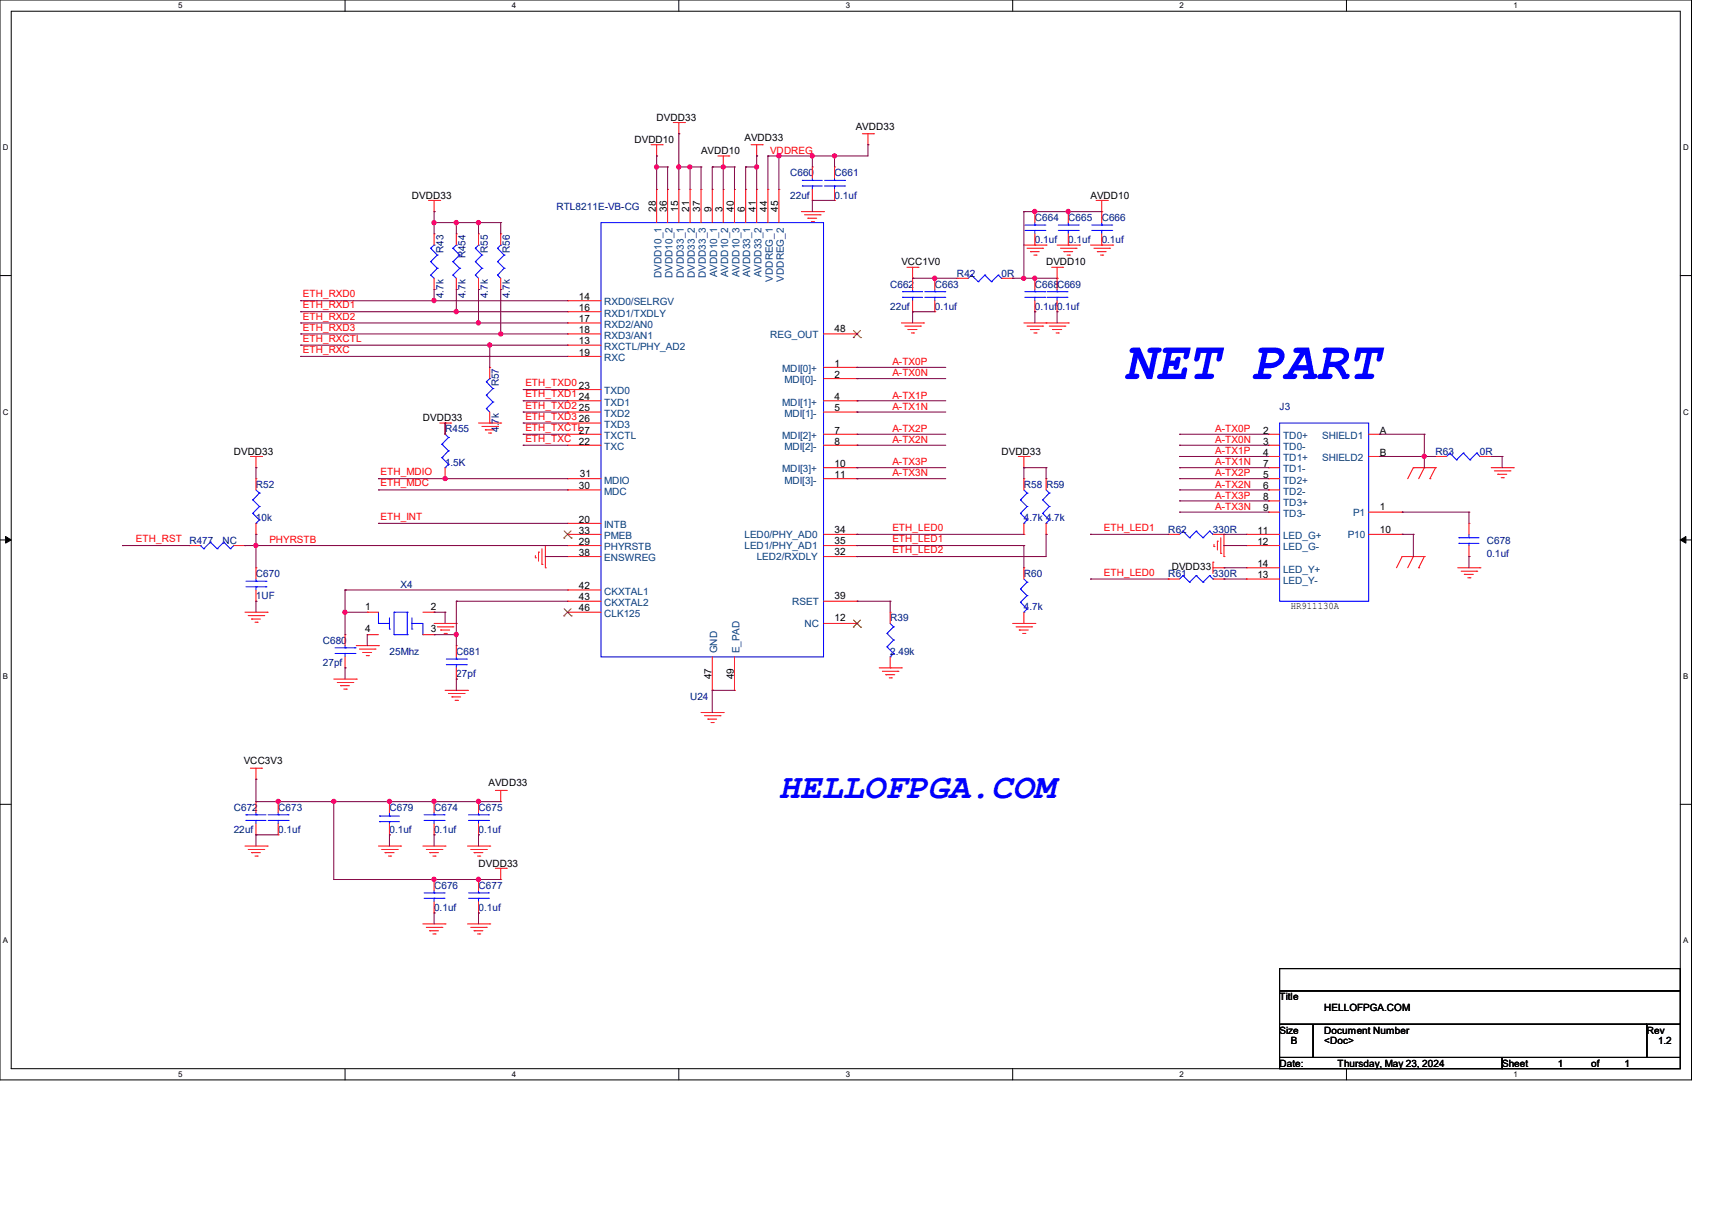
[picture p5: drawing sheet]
<svg xmlns="http://www.w3.org/2000/svg" width="297mm" height="210mm" viewBox="0 0 297 210" stroke-linecap="round" stroke-linejoin="round" font-family="sans-serif">
<path d="M0 0h293.5v187.3h-293.5zM1.9 1.9h289.6v183.4h-289.6z" fill="none" stroke="#000" stroke-width=".17"/>
<g fill="#fff">
<path d="M30.9 .2h.8v1.5h-.8z"/>
<path d="M30.9 185.5h.8v1.6h-.8z"/>
</g>
<path d="M59.9 0v1.9M59.9 185.3v2" fill="none" stroke="#000" stroke-width=".17"/>
<g fill="#fff">
<path d="M88.8 .2h.8v1.5h-.8z"/>
<path d="M88.8 185.5h.8v1.6h-.8z"/>
</g>
<path d="M117.8 0v1.9M117.8 185.3v2" fill="none" stroke="#000" stroke-width=".17"/>
<g fill="#fff">
<path d="M146.7 .2h.8v1.5h-.8z"/>
<path d="M146.7 185.5h.8v1.6h-.8z"/>
</g>
<path d="M175.7 0v1.9M175.7 185.3v2" fill="none" stroke="#000" stroke-width=".17"/>
<g fill="#fff">
<path d="M204.6 .2h.8v1.5h-.8z"/>
<path d="M204.6 185.5h.8v1.6h-.8z"/>
</g>
<path d="M233.6 0v1.9M233.6 185.3v2" fill="none" stroke="#000" stroke-width=".17"/>
<g fill="#fff">
<path d="M262.6 .2h.7v1.5h-.7z"/>
<path d="M262.6 185.5h.7v1.6h-.7z"/>
<path d="M.5 24.8h1v1.6h-1z"/>
<path d="M292 24.8h1v1.6h-1z"/>
<path d="M.5 70.7h1v1.5h-1z"/>
<path d="M292 70.7h1v1.5h-1z"/>
</g>
<path d="M0 47.8h1.9M291.5 47.8h2" fill="none" stroke="#000" stroke-width=".17"/>
<g fill="#fff">
<path d="M.5 116.5h.9v1.6h-.9z"/>
<path d="M292 116.5h.9v1.6h-.9z"/>
</g>
<path d="M0 93.6h1.9M291.5 93.6h2" fill="none" stroke="#000" stroke-width=".17"/>
<path d="M1 93l.9 .6-.9 .6zM291.5 93.6l1-.6v1.2z" fill="#000" stroke="#000" stroke-width=".17"/>
<g fill="#fff">
<path d="M.5 162.4h.9v1.5h-.9z"/>
<path d="M292 162.4h.9v1.5h-.9z"/>
</g>
<path d="M0 139.5h1.9M291.5 139.5h2M222 168h69.5v3.8h-69.5zM222 171.8h69.5v5.8h-69.5zM222 177.6h5.8v5.8h-5.8zM227.8 177.6h57.9v5.8h-57.9zM285.7 177.6h5.8v5.8h-5.8zM222 183.4h38.6v1.9h-38.6zM260.6 183.4h30.9v1.9h-30.9z" fill="none" stroke="#000" stroke-width=".17"/>
<g fill="none" stroke="#f00" stroke-width=".17">
<path d="M74.3 34.8h2M75.3 36.7h.1M75.3 34.8v1.9M76.3 34.8h.1M112.9 25.1h2M113.9 27.1h.1M113.9 32.9h.1M113.9 25.1v2M113.9 32.9v5.7M114.9 25.1h.1M115.8 32.9h.1M115.8 32.9v5.7"/>
<path d="M116.8 21.3h1.9M117.8 23.2h.1M117.8 32.9h.1M117.8 21.3v1.9M117.8 32.9v5.7M118.7 21.3h.1M119.7 32.9h.1M119.7 32.9v5.7M121.6 32.9h.1M121.6 32.9v5.7M123.6 32.9h.1M123.6 32.9v5.7"/>
<path d="M124.5 27.1h1.9M125.5 29h.1M125.5 32.9h.1M125.5 27.1v1.9M125.5 32.9v5.7M126.4 27.1h.1M127.4 32.9h.1M127.4 32.9v5.7M129.4 32.9h.1M129.4 32.9v5.7M130.3 25.1h1.9M131.3 27.1h.1"/>
<path d="M131.3 32.9h.1M131.3 25.1v2M131.3 32.9v5.7M132.2 25.1h.1M133.2 32.9h.1M133.2 32.9v5.7M135.1 32.9h.1M135.1 32.9v5.7M139 36.7h3.9M139.6 37.3h2.7M140.2 37.8h.1M140.2 37.8h1.5"/>
<path d="M140.8 38.4h.3M140.9 29h.1M140.9 34.8h.1M140.9 29v1.9M140.9 32.9v1.9M141.1 38.4h.1M142.3 37.3h.1M142.9 36.7h.1M144.8 29h.1M144.8 34.8h.1M144.8 29v1.9M144.8 32.9v1.9"/>
<path d="M149.6 23.2h2M150.6 25.1h.1M150.6 23.2v1.9M151.6 23.2h.1M179.5 36.7h.1M179.5 36.7v1.9M185.3 36.7h.1M185.3 36.7v1.9M190.2 34.8h1.9M191.1 36.7h.1M191.1 34.8v3.8M192.1 34.8h.1"/>
<path d="M75.3 50.2h.1M75.3 40.6h.1M75.3 40.6v1.9M75.3 48.3v1.9M79.2 50.2h.1M79.2 40.6h.1M79.2 40.6v1.9M79.2 48.3v1.9M83 50.2h.1M83 40.6h.1M83 40.6v1.9M83 48.3v1.9"/>
<path d="M86.9 50.2h.1M86.9 40.6h.1M86.9 40.6v1.9M86.9 48.3v1.9M98.5 52.2h.1M98.5 54.1h.1M98.5 56h.1M98.5 57.9h.1M98.5 59.9h.1M98.5 56h5.8M98.5 52.2h5.8M98.5 54.1h5.8"/>
<path d="M98.5 57.9h5.8M98.5 59.9h5.8M142.9 57.9h5.8M148.7 57.9h.1M156.4 56h3.8M157 56.6h2.7M157.4 46.4h1.9M157.5 57.1h.1M157.5 57.1h1.6M158.1 57.7h.4M158.3 48.3h.1M158.3 54.1h.1"/>
<path d="M158.3 46.4v3.8M158.3 52.2v1.9M158.5 57.7h.1M159.3 46.4h.1M159.7 56.6h.1M160.2 56h.1M162.2 48.3h.1M162.2 54.1h.1M162.2 48.3v1.9M162.2 52.2v1.9M166 48.3h.1M166 48.3h2"/>
<path d="M173.7 48.3h2M175.7 48.3h.1M177.6 42.5h3.9M177.6 56h7.7M178.2 43.1h2.7M178.2 56.6h2.7M178.8 43.6h.1M178.8 57.1h.1M178.8 43.6h1.5M178.8 57.1h1.5M179.4 44.2h.3M179.4 57.7h.3"/>
<path d="M179.5 42.5h.1M179.5 48.3h.1M179.5 54.1h.1M179.5 40.6v1.9M179.5 48.3v1.9M179.5 52.2v1.9M179.7 44.2h.1M179.7 57.7h.1M180.9 43.1h.1M180.9 56.6h.1M181.5 42.5h.1M181.5 56h.1"/>
<path d="M182 56.6h2.7M182.5 46.4h1.9M182.6 57.1h.1M182.6 57.1h1.6M183.2 57.7h.4M183.4 48.3h.1M183.4 54.1h.1M183.4 42.5h3.9M183.4 46.4v3.8M183.4 52.2v1.9M183.6 57.7h.1M184 43.1h2.7"/>
<path d="M184.4 46.4h.1M184.6 43.6h.1M184.6 43.6h1.5M184.7 56.6h.1M185.1 44.2h.4M185.3 56h.1M185.3 42.5h.1M185.3 40.6v1.9M185.5 44.2h.1M186.7 43.1h.1M187.3 42.5h.1M189.2 42.5h3.8"/>
<path d="M189.8 43.1h2.7M190.4 43.6h.1M190.4 43.6h1.5M190.9 44.2h.4M191.1 42.5h.1M191.1 40.6v1.9M191.3 44.2h.1M192.5 43.1h.1M193 42.5h.1M43.4 79.2h2M44.4 79.2v1.9M45.4 79.2h.1"/>
<path d="M76.3 73.4h1.9M77.2 75.3h.1M77.2 73.4h.1M77.2 73.4v1.9M78.2 73.4h.1M83 73.4h3.9M83.6 74h2.7M84.2 74.5h.1M84.2 74.5h1.5M84.8 75.1h.3M85 73.4h.1M85 63.7h.1"/>
<path d="M85 63.7v2M85 71.5v1.9M85.1 75.1h.1M86.3 74h.1M86.9 73.4h.1M98.5 61.8h.1M98.5 67.6h.1M98.5 69.5h.1M98.5 71.5h.1M98.5 73.4h.1M98.5 75.3h.1M98.5 77.2h.1"/>
<path d="M98.5 73.4h5.8M98.5 61.8h5.8M98.5 67.6h5.8M98.5 69.5h5.8M98.5 71.5h5.8M98.5 75.3h5.8M98.5 77.2h5.8M142.9 69.5h5.8M142.9 71.5h5.8M142.9 75.3h5.8M142.9 77.2h5.8M142.9 63.7h5.8"/>
<path d="M142.9 65.7h5.8M148.7 63.7h.1M148.7 65.7h.1M148.7 69.5h.1M148.7 71.5h.1M148.7 75.3h.1M148.7 77.2h.1M176.7 79.2h1.9M177.6 79.2v1.9M178.6 79.2h.1M220.1 75.3h.1M220.1 77.2h.1"/>
<path d="M220.1 79.2h.1M220.1 79.2h1.9M220.1 75.3h1.9M220.1 77.2h1.9M237.4 79.2h2M237.4 75.3h2M239.4 75.3h.1M239.4 79.2h.1M249 79.2h.1M249 79.2h2M256.8 79.2h1.9M258.7 79.2h.1"/>
<path d="M32.9 94.6h.1M32.9 94.6h1.9M40.6 94.6h1.9M42.5 94.6h.1M44.4 81.1h.1M44.4 98.5h.1M44.4 83h.1M44.4 92.7h.1M44.4 83v2M44.4 90.8v1.9M44.4 98.5v1.9M77.2 83h.1"/>
<path d="M77.2 81.1v1.9M92.9 96.7h.1M92.9 96.4v.3M93.4 95.8h.1M93.4 95.8v1.5M94 97.9h.1M94 95.2v2.7M94.6 98.5h.1M94.6 94.6v3.9M98.5 83h.1M98.5 85h.1M98.5 90.8h.1"/>
<path d="M98.5 92.7h.1M98.5 94.6h.1M98.5 96.5h.1M98.5 96.5h5.8M98.5 83h5.8M98.5 85h5.8M98.5 90.8h5.8M98.5 92.7h5.8M98.5 94.6h5.8M142.9 81.1h5.8M142.9 96.5h5.8M142.9 83h5.8"/>
<path d="M142.9 92.7h5.8M142.9 94.6h5.8M148.7 81.1h.1M148.7 83h.1M148.7 92.7h.1M148.7 94.6h.1M148.7 96.5h.1M177.6 81.1h.1M177.6 83h.1M177.6 92.7h.1M177.6 98.5h.1M177.6 83v2"/>
<path d="M177.6 90.8v1.9M177.6 98.5v1.9M181.5 83h.1M181.5 92.7h.1M181.5 83v2M181.5 90.8v1.9M202.7 92.7h.1M202.7 92.7h1.9M210.4 97.5h.1M210.4 98.5h1.9M210.4 97.5v1.9M210.4 92.7h1.9"/>
<path d="M210.6 94.8h.1M210.6 94.4v.4M211.2 93.9h.1M211.2 93.9v1.5M211.8 96h.1M211.8 93.3v2.7M212.3 96.5h.1M212.3 98.5h.1M212.3 92.7h.1M212.3 92.7v3.8M216.2 92.7h.1M216.2 94.6h.1"/>
<path d="M216.2 98.5h.1M216.2 98.5h5.8M216.2 92.7h5.8M216.2 94.6h5.8M220.1 85h.1M220.1 86.9h.1M220.1 88.8h.1M220.1 81.1h.1M220.1 83h.1M220.1 81.1h1.9M220.1 83h1.9M220.1 85h1.9"/>
<path d="M220.1 86.9h1.9M220.1 88.8h1.9M237.4 92.7h5.8M237.4 88.8h5.8M243.2 96.5h.1M243.2 88.8h.1M243.2 92.7h.1M243.2 96.5l-.9 2M243.2 96.5h3.9M245.2 81.1h.1M245.2 96.5h.1M245.2 81.1l-1 1.9"/>
<path d="M245.2 81.1h3.8M245.2 96.5l-1 2M246.1 98.5h.1M247.1 81.1h.1M247.1 96.5h.1M247.1 81.1l-1 1.9M247.1 96.5l-1 2M248.1 83h.1M249 81.1h.1M249 81.1l-.9 1.9M252.9 98.5h3.9M253.5 99.1h2.7"/>
<path d="M254 99.6h.1M254 99.6h1.6M254.8 96.5h.1M254.8 90.8h.1M254.8 90.8v1.9M254.8 94.6v1.9M256.2 99.1h.1M256.8 98.5h.1M258.7 81.1h3.9M259.2 81.7h2.8M259.8 82.3h.1M259.8 82.3h1.6"/>
<path d="M260.4 82.8h.4M260.8 82.8h.1M262 81.7h.1M262.6 81.1h.1M42.5 106.2h3.9M43.1 106.8h2.7M43.6 107.4h.1M43.6 107.4h1.6M44.2 107.9h.4M44.4 104.3h.1M44.4 102.3v2M44.6 107.9h.1"/>
<path d="M45.8 106.8h.1M46.4 106.2h.1M57.9 117.8h3.9M58.5 118.4h2.7M59.1 118.9h.1M59.1 118.9h1.5M59.6 119.5h.5M59.9 110.1h.1M59.9 115.8h.1M59.9 110.1v1.9M59.9 113.9v1.9M60.1 119.5h.1"/>
<path d="M61.2 118.4h.1M61.8 117.8h.1M61.8 112h3.9M62.4 112.6h2.7M62.9 113.2h.1M62.9 113.2h1.6M63.5 113.7h.4M63.7 106.2h.1M63.7 110.1h.1M63.7 106.2h2M63.7 110.1h2M63.9 113.7h.1"/>
<path d="M65.1 112.6h.1M65.7 112h.1M73.4 106.2h1.9M73.4 110.1h1.9M75.3 106.2h.1M75.3 110.1h.1M75.3 108.1h3.9M75.9 108.7h2.7M76.5 109.3h.1M76.5 109.3h1.5M77 109.9h.4M77.2 119.7h3.9"/>
<path d="M77.4 109.9h.1M78.6 108.7h.1M79.2 108.1h.1M79.2 112h.1M79.2 117.8h.1M79.2 112v1.9M79.2 115.8v2M81.1 119.7h.1M98.5 102.3h.1M98.5 104.3h.1M98.5 106.2h.1M98.5 106.2h5.8"/>
<path d="M98.5 102.3h5.8M98.5 104.3h5.8M123.6 119.7h.1M123.6 113.9v5.8M127.4 119.7h.1M127.4 113.9v5.8M142.9 108.1h5.8M142.9 104.3h5.8M148.7 104.3h.1M148.7 108.1h.1M152.5 115.8h3.9M153.1 116.4h2.7"/>
<path d="M153.7 117h.1M153.7 117h1.5M154.3 117.6h.3M154.4 106.2h.1M154.4 115.8h.1M154.4 106.2v1.9M154.4 113.9v1.9M154.6 117.6h.1M155.8 116.4h.1M156.4 115.8h.1M175.7 108.1h3.8M176.3 108.7h2.7"/>
<path d="M176.8 109.3h.1M176.8 109.3h1.6M177.4 109.9h.4M177.6 108.1h.1M177.6 106.2v1.9M177.8 109.9h.1M179 108.7h.1M179.5 108.1h.1M202.7 100.4h.1M202.7 100.4h1.9M210.4 100.4h1.9M212.3 100.4h.1"/>
<path d="M216.2 100.4h.1M216.2 100.4h5.8M254.6 100.2h.4M255 100.2h.1M43.4 133.2h2M44.4 135.1h.1M44.4 139h.1M44.4 133.2v1.9M44.4 139v1.9M45.4 133.2h.1M48.3 139h.1M48.3 139v1.9"/>
<path d="M67.6 139h.1M67.6 139v1.9M75.3 139h.1M75.3 139v1.9M77.8 120.3h2.7M78.4 120.9h.1M78.4 120.9h1.5M79 121.5h.4M79.4 121.5h.1M80.5 120.3h.1M83 139h.1M83 139v1.9"/>
<path d="M85.9 137.1h1.9M86.9 139h.1M86.9 137.1v1.9M87.8 137.1h.1M121.6 123.6h3.9M122.2 124.1h2.7M122.8 124.7h.1M122.8 124.7h1.5M123.4 125.3h.3M123.7 125.3h.1M124.9 124.1h.1M125.5 123.6h.1"/>
<path d="M42.5 146.7h3.9M43.1 147.3h2.7M43.6 147.9h.1M43.6 147.9h1.6M44.2 148.5h.4M44.4 144.8h.1M44.4 142.9v1.9M44.6 148.5h.1M45.8 147.3h.1M46.4 146.7h.1M48.3 144.8h.1M48.3 142.9v1.9"/>
<path d="M65.7 146.7h3.8M66.2 147.3h2.7M66.8 147.9h.1M66.8 147.9h1.6M67.4 148.5h.4M67.6 144.8h.1M67.6 142.9v1.9M67.8 148.5h.1M68.9 147.3h.1M69.5 146.7h.1M73.4 146.7h3.8M74 147.3h2.7"/>
<path d="M74.5 147.9h.1M74.5 147.9h1.6M75.1 148.5h.4M75.3 152.5h.1M75.3 158.3h.1M75.3 144.8h.1M75.3 142.9v1.9M75.3 152.5v1.9M75.3 156.4v1.9M75.5 148.5h.1M76.7 147.3h.1M77.2 146.7h.1"/>
<path d="M81.1 146.7h3.9M81.7 147.3h2.7M82.3 147.9h.1M82.3 147.9h1.5M82.8 148.5h.4M83 152.5h.1M83 158.3h.1M83 144.8h.1M83 142.9v1.9M83 152.5v1.9M83 156.4v1.9M83.2 148.5h.1"/>
<path d="M84.4 147.3h.1M85 146.7h.1M85.9 150.6h1.9M86.9 152.5h.1M86.9 150.6v1.9M87.8 150.6h.1M73.4 160.2h3.8M74 160.8h2.7M74.5 161.4h.1M74.5 161.4h1.6M75.1 162h.4M75.5 162h.1"/>
<path d="M76.7 160.8h.1M77.2 160.2h.1M81.1 160.2h3.9M81.7 160.8h2.7M82.3 161.4h.1M82.3 161.4h1.5M82.8 162h.4M83.2 162h.1M84.4 160.8h.1M85 160.2h.1"/>
</g>
<g fill="none" stroke="#00f" stroke-width=".17">
<path d="M104.3 38.6h38.6v75.3h-38.6zM139.2 32.3h.1M139.2 31.3h.1M139.2 32.3h3.5M139.2 31.3h3.5M140.9 31.3h.1M140.9 32.3h.1M140.9 30.9v.4M140.9 32.3v.6M143 32.3h3.5M143 31.3h3.5M144.8 31.3h.1"/>
<path d="M144.8 32.3h.1M144.8 30.9v.4M144.8 32.3v.6M146.5 32.3h.1M146.5 31.3h.1M177.8 40h3.5M177.8 39h3.5M179.5 39h.1M179.5 40h.1M179.5 38.6v.4M179.5 40v.6M181.3 40h.1"/>
<path d="M181.3 39h.1M183.6 40h3.5M183.6 39h3.5M185.3 39h.1M185.3 40h.1M185.3 38.6v.4M185.3 40v.6M187.1 40h.1M187.1 39h.1M189.4 40h3.5M189.4 39h3.5M191.1 39h.1"/>
<path d="M191.1 40h.1M191.1 38.6v.4M191.1 40v.6M192.9 40h.1M192.9 39h.1M74.7 47.7h.1M74.7 45.4h.1M74.7 43.1h.1M74.7 47.7l.6 .6M74.7 45.4l1.2 1.1M74.7 43.1l1.2 1.1M75.3 42.5h.1"/>
<path d="M75.3 42.5l-.6 .6M75.9 46.5h.1M75.9 44.2h.1M75.9 46.5l-1.2 1.2M75.9 44.2l-1.2 1.2M78.6 47.7h.1M78.6 45.4h.1M78.6 43.1h.1M78.6 47.7l.6 .6M78.6 45.4l1.2 1.1M78.6 43.1l1.2 1.1M79.2 42.5h.1"/>
<path d="M79.2 42.5l-.6 .6M79.8 46.5h.1M79.8 44.2h.1M79.8 46.5l-1.2 1.2M79.8 44.2l-1.2 1.2M82.5 47.7h.1M82.5 45.4h.1M82.5 43.1h.1M82.5 47.7l.5 .6M82.5 45.4l1.1 1.1M82.5 43.1l1.1 1.1M83 42.5h.1"/>
<path d="M83 42.5l-.5 .6M83.6 46.5h.1M83.6 44.2h.1M83.6 46.5l-1.1 1.2M83.6 44.2l-1.1 1.2M86.3 47.7h.1M86.3 45.4h.1M86.3 43.1h.1M86.3 47.7l.6 .6M86.3 45.4l1.2 1.1M86.3 43.1l1.2 1.1M86.9 42.5h.1"/>
<path d="M86.9 42.5l-.6 .6M87.5 46.5h.1M87.5 44.2h.1M87.5 46.5l-1.2 1.2M87.5 44.2l-1.2 1.2M156.6 51.6h.1M156.6 50.6h.1M156.6 51.6h3.5M156.6 50.6h3.5M158.3 50.6h.1M158.3 51.6h.1M158.3 50.2v.4"/>
<path d="M158.3 51.6v.6M160.4 51.6h3.5M160.4 50.6h3.5M162.2 50.6h.1M162.2 51.6h.1M162.2 50.2v.4M162.2 51.6v.6M163.9 51.6h.1M163.9 50.6h.1M168.5 47.7h.1M168.5 47.7l-.5 .6M168.5 47.7l1.2 1.2"/>
<path d="M169.7 48.9h.1M170.9 47.7h.1M170.9 47.7l-1.2 1.2M170.9 47.7l1.1 1.2M172 48.9h.1M173.2 47.7h.1M173.2 47.7l-1.2 1.2M173.2 47.7l.5 .6M173.7 48.3h.1M177.8 51.6h3.5M177.8 50.6h3.5M179.5 50.6h.1"/>
<path d="M179.5 51.6h.1M179.5 50.2v.4M179.5 51.6v.6M181.3 51.6h.1M181.3 50.6h.1M181.7 51.6h3.4M181.7 50.6h3.4M183.4 50.6h.1M183.4 51.6h.1M183.4 50.2v.4M183.4 51.6v.6M185.1 51.6h.1"/>
<path d="M185.1 50.6h.1M76.7 77h.1M76.7 79.4h.1M76.7 77l1.1 1.2M76.7 79.4l1.1 1.1M77.2 75.3l.6 .6M77.8 75.9h.1M77.8 78.2h.1M77.8 75.9l-1.1 1.1M77.8 78.2l-1.1 1.2M84.4 70.9h.1M84.4 68.5h.1"/>
<path d="M84.4 66.2h.1M84.4 70.9l.6 .6M84.4 68.5l1.1 1.2M84.4 66.2l1.1 1.2M85 65.7h.1M85 65.7l-.6 .5M85.5 69.7h.1M85.5 67.4h.1M85.5 69.7l-1.1 1.2M85.5 67.4l-1.1 1.1M222 73.4h15.4v30.9h-15.4zM251.5 78.6h.1"/>
<path d="M251.5 78.6l-.5 .6M251.5 78.6l1.2 1.2M252.7 79.8h.1M253.9 78.6h.1M253.9 78.6l-1.2 1.2M253.9 78.6l1.1 1.2M255 79.8h.1M256.2 78.6h.1M256.2 78.6l-1.2 1.2M256.2 78.6l.6 .6M256.8 79.2h.1M34.8 94.6h.1"/>
<path d="M34.8 94.6l.5 .6M35.3 95.2h.1M36.5 94h.1M36.5 94l1.2 1.2M36.5 94l-1.2 1.2M37.7 95.2h.1M38.8 94h.1M38.8 94l1.2 1.2M38.8 94l-1.1 1.2M40 95.2h.1M40.6 94.6l-.6 .6M43.9 86.7h.1"/>
<path d="M43.9 89h.1M43.9 86.7l1.1 1.1M43.9 89l1.1 1.2M44.4 90.8h.1M44.4 85l.6 .5M45 85.5h.1M45 87.8h.1M45 90.2h.1M45 85.5l-1.1 1.2M45 87.8l-1.1 1.2M45 90.2l-.6 .6M77.2 81.1h.1"/>
<path d="M77.8 80.5h.1M77.8 80.5l-.6 .6M177 86.7h.1M177 89h.1M177 86.7l1.2 1.1M177 89l1.2 1.2M177.6 90.8h.1M177.6 85l.6 .5M178.2 85.5h.1M178.2 87.8h.1M178.2 90.2h.1M178.2 85.5l-1.2 1.2"/>
<path d="M178.2 87.8l-1.2 1.2M178.2 90.2l-.6 .6M180.9 86.7h.1M180.9 89h.1M180.9 86.7l1.1 1.1M180.9 89l1.1 1.2M181.5 90.8h.1M181.5 85l.5 .5M182 85.5h.1M182 87.8h.1M182 90.2h.1M182 85.5l-1.1 1.2"/>
<path d="M182 87.8l-1.1 1.2M182 90.2l-.5 .6M205.2 99.8h.1M205.2 92.1h.1M205.2 99.8l-.6 .6M205.2 99.8l1.2 1.2M205.2 92.1l-.6 .6M205.2 92.1l1.2 1.2M206.4 93.3h.1M207.5 99.8h.1M207.5 92.1h.1M207.5 99.8l-1.1 1.2"/>
<path d="M207.5 99.8l1.2 1.2M207.5 92.1l-1.1 1.2M207.5 92.1l1.2 1.2M208.7 93.3h.1M209.8 99.8h.1M209.8 92.1h.1M209.8 99.8l-1.1 1.2M209.8 99.8l.6 .6M209.8 92.1l-1.1 1.2M209.8 92.1l.6 .6M210.4 92.7h.1M253.1 93.3h.1"/>
<path d="M253.1 94.2h.1M253.1 93.3h3.5M253.1 94.2h3.5M254.8 94.2h.1M254.8 93.3h.1M254.8 92.7v.6M254.8 94.2v.4M42.7 101.8h3.4M42.7 100.8h3.4M44.4 100.8h.1M44.4 101.8h.1M44.4 100.4v.4"/>
<path d="M44.4 101.8v.5M46.1 101.8h.1M46.1 100.8h.1M58.1 113.3h3.5M58.1 112.4h3.5M59.9 112.4h.1M59.9 113.3h.1M59.9 112v.4M59.9 113.3v.6M61.6 113.3h.1M61.6 112.4h.1M65.7 108.1h.1"/>
<path d="M65.7 108.1h1.9M65.7 106.2v1.9M67.6 109.1h.1M67.6 107.1v2M68.4 106.2h.1M68.4 110.1h.1M68.4 110.1h2.3M68.4 106.2h2.3M68.4 106.2v3.9M70.7 110.1h.1M70.7 106.2h.1M70.7 106.2v3.9"/>
<path d="M71.5 109.1h.1M71.5 108.1h.1M71.5 107.1v2M71.5 108.1h1.9v2M73.4 110.1h.1M77.4 115.3h3.5M77.4 114.3h3.5M79.2 114.3h.1M79.2 115.3h.1M79.2 113.9v.4M79.2 115.3v.5M80.9 115.3h.1"/>
<path d="M80.9 114.3h.1M153.9 109.9h.1M153.9 112.2h.1M153.9 109.9l1.1 1.1M153.9 112.2l1.1 1.1M154.4 113.9h.1M154.4 108.1l.6 .6M155 108.7h.1M155 111h.1M155 113.3h.1M155 108.7l-1.1 1.2M155 111l-1.1 1.2"/>
<path d="M155 113.3l-.6 .6M177 102.2h.1M177 104.4h.1M177 102.2l1.2 1.1M177 104.4l1.2 1.2M177.6 106.2h.1M177.6 100.4l.6 .6M178.2 101h.1M178.2 103.3h.1M178.2 105.6h.1M178.2 101l-1.2 1.2M178.2 103.3l-1.2 1.1"/>
<path d="M178.2 105.6l-.6 .6M206.4 101h.1M208.7 101h.1M210.4 100.4h.1M42.7 142.3h.1M42.7 141.3h.1M42.7 142.3h3.4M42.7 141.3h3.4M44.4 141.3h.1M44.4 142.3h.1M44.4 140.9v.4M44.4 142.3v.6"/>
<path d="M46.5 142.3h3.5M46.5 141.3h3.5M48.3 141.3h.1M48.3 142.3h.1M48.3 140.9v.4M48.3 142.3v.6M50 142.3h.1M50 141.3h.1M65.8 141.5h.1M65.8 142.5h.1M65.8 141.5h3.5M65.8 142.5h3.5"/>
<path d="M67.6 142.5h.1M67.6 141.5h.1M67.6 140.9v.6M67.6 142.5v.4M73.6 155.8h3.4M73.6 154.9h3.4M73.6 142.3h3.4M73.6 141.3h3.4M75.3 154.9h.1M75.3 155.8h.1M75.3 141.3h.1M75.3 142.3h.1"/>
<path d="M75.3 140.9v.4M75.3 142.3v.6M75.3 154.4v.5M75.3 155.8v.6M77 155.8h.1M77 154.9h.1M77 142.3h.1M77 141.3h.1M81.3 155.8h3.5M81.3 154.9h3.5M81.3 142.3h3.5M81.3 141.3h3.5"/>
<path d="M83 154.9h.1M83 155.8h.1M83 141.3h.1M83 142.3h.1M83 140.9v.4M83 142.3v.6M83 154.4v.5M83 155.8v.6M84.8 155.8h.1M84.8 154.9h.1M84.8 142.3h.1M84.8 141.3h.1"/>
</g>
<g fill="none" stroke="#804000" stroke-width=".17">
<path d="M148 58.5h.1M148.1 57.3l1.2 1.2M149.3 57.3l-1.3 1.2M149.3 58.5h.1M97.8 93.3h.1M97.9 92.1l1.2 1.2M99.1 92.1l-1.3 1.2M99.1 93.3h.1M97.8 106.8h.1M97.9 105.6l1.2 1.2M99.1 105.6l-1.3 1.2M99.1 106.8h.1"/>
<path d="M148 108.8h.1M148.1 107.5l1.2 1.3M149.3 107.5l-1.3 1.3M149.3 108.8h.1"/>
</g>
<g fill="none" stroke="#800040" stroke-width=".17">
<path d="M75.3 36.7h.1M75.3 38.6h.1M75.3 36.7v3.9M75.3 38.6h11.6M79.2 38.6h.1M79.2 38.6v2M83 38.6h.1M83 38.6v2M86.9 38.6h.1M86.9 38.6v2M113.9 27.1h.1M113.9 29h.1"/>
<path d="M113.9 27.1v5.8M113.9 29h1.9M115.8 29h.1M115.8 29v3.9M117.8 23.2h.1M117.8 29h.1M117.8 23.2v9.7M117.8 29h3.8M119.7 29h.1M119.7 29v3.9M121.6 29h.1M121.6 29v3.9"/>
<path d="M123.6 29h.1M123.6 29h3.8M123.6 29v3.9M125.5 29h.1M125.5 29v3.9M127.4 29h.1M127.4 29v3.9M129.4 29h.1M129.4 29h1.9M129.4 29v3.9M131.3 27.1h.1M131.3 29h.1"/>
<path d="M131.3 27.1v5.8M133.2 27.1h.1M133.2 27.1v5.8M135.1 27.1h.1M135.1 27.1v5.8M140.9 27.1h.1M140.9 34.8h.1M140.9 27.1v1.9M140.9 34.8v1.9M140.9 34.8h3.9M144.8 27.1h.1M144.8 27.1v1.9"/>
<path d="M150.6 25.1h.1M150.6 25.1v2h-17.4M177.6 36.7h.1M177.6 36.7h13.5M177.6 36.7v11.6M179.5 36.7h.1M185.3 36.7h.1M52.2 52.2h.1M52.2 54.1h.1M52.2 56h.1M52.2 57.9h.1M52.2 59.9h.1"/>
<path d="M52.2 52.2h46.3M52.2 54.1h46.3M52.2 56h46.3M52.2 57.9h46.3M52.2 59.9h46.3M75.3 50.2h.1M75.3 52.2h.1M75.3 50.2v2M79.2 50.2h.1M79.2 54.1h.1M79.2 50.2v3.9M83 50.2h.1"/>
<path d="M83 56h.1M83 50.2v5.8M85 59.9h.1M85 59.9v3.8M86.9 50.2h.1M86.9 57.9h.1M86.9 50.2v7.7M158.3 48.3h.1M158.3 54.1h.1M158.3 48.3h7.7M158.3 54.1h3.9M158.3 54.1v1.9"/>
<path d="M162.2 48.3h.1M175.7 48.3h.1M175.7 48.3h7.7M177.6 48.3h.1M179.5 48.3h.1M179.5 54.1h.1M179.5 54.1v1.9M183.4 54.1h.1M183.4 54.1v1.9M52.2 61.8h.1M52.2 61.8h46.3M77.2 73.4h.1"/>
<path d="M77.2 73.4v1.9M90.8 67.6h.1M90.8 69.5h.1M90.8 71.5h.1M90.8 73.4h.1M90.8 75.3h.1M90.8 77.2h.1M90.8 67.6h7.7M90.8 69.5h7.7M90.8 71.5h7.7M90.8 73.4h7.7M90.8 75.3h7.7"/>
<path d="M90.8 77.2h7.7M148.7 63.7h.1M148.7 65.7h.1M148.7 69.5h.1M148.7 71.5h.1M148.7 75.3h.1M148.7 77.2h.1M148.7 63.7h15.4M148.7 65.7h15.4M148.7 69.5h15.4M148.7 71.5h15.4M148.7 75.3h15.4"/>
<path d="M148.7 77.2h15.4M204.6 75.3h.1M204.6 77.2h.1M204.6 79.2h.1M204.6 75.3h15.5M204.6 77.2h15.5M204.6 79.2h15.5M239.4 75.3h.1M239.4 79.2h.1M239.4 75.3h7.7M239.4 79.2h9.6M247.1 75.3h.1"/>
<path d="M247.1 79.2h.1M247.1 75.3v5.8M258.7 79.2h.1M258.7 79.2h1.9M260.6 79.2h.1M260.6 79.2v1.9M21.3 94.6h.1M21.3 94.6h11.6M42.5 94.6h.1M42.5 94.6h56M44.4 81.1h.1M44.4 92.7h.1"/>
<path d="M44.4 94.6h.1M44.4 81.1v1.9M44.4 92.7v5.8M65.7 83h.1M65.7 85h.1M65.7 90.8h.1M65.7 83h32.8M65.7 85h32.8M65.7 90.8h32.8M77.2 83h.1M94.6 96.5h.1M94.6 96.5h3.9"/>
<path d="M148.7 81.1h.1M148.7 83h.1M148.7 92.7h.1M148.7 94.6h.1M148.7 96.5h.1M148.7 81.1h15.4M148.7 83h15.4M148.7 92.7h28.9M148.7 94.6h28.9M177.6 81.1h.1M177.6 94.6h.1M177.6 81.1v1.9"/>
<path d="M177.6 94.6v3.9M177.6 81.1h3.9M181.5 81.1h.1M181.5 92.7h.1M181.5 81.1v1.9M181.5 92.7v3.8h-32.8M189.2 92.7h.1M189.2 92.7h13.5M204.6 81.1h.1M204.6 83h.1M204.6 85h.1M204.6 86.9h.1"/>
<path d="M204.6 88.8h.1M204.6 81.1h15.5M204.6 83h15.5M204.6 85h15.5M204.6 86.9h15.5M204.6 88.8h15.5M212.3 92.7h.1M212.3 94.6h.1M212.3 98.5h.1M212.3 92.7h3.9M212.3 94.6h3.9M212.3 98.5h3.9"/>
<path d="M243.2 88.8h.1M243.2 92.7h.1M243.2 88.8h11.6M243.2 92.7h2M245.2 92.7h.1M245.2 92.7v3.8M254.8 88.8h.1M254.8 96.5h.1M254.8 88.8v2M254.8 96.5v2M44.4 104.3h.1M44.4 104.3v1.9"/>
<path d="M59.9 102.3h.1M59.9 106.2h.1M59.9 115.8h.1M59.9 102.3h38.6M59.9 102.3v7.8M59.9 115.8v2M59.9 106.2h3.8M63.7 110.1h.1M63.7 110.1v1.9M75.3 106.2h.1M75.3 110.1h.1M75.3 106.2h1.9"/>
<path d="M75.3 110.1h3.9M77.2 106.2h.1M77.2 106.2v1.9M79.2 104.3h.1M79.2 110.1h.1M79.2 117.8h.1M79.2 104.3v7.7M79.2 117.8v1.9M79.2 104.3h19.3M123.6 119.7h.1M123.6 119.7v3.9M123.6 119.7h3.8"/>
<path d="M148.7 104.3h.1M148.7 104.3h5.7M154.4 104.3h.1M154.4 104.3v1.9M189.2 100.4h.1M189.2 100.4h13.5M212.3 100.4h.1M212.3 100.4h3.9M44.4 135.1h.1M44.4 139h.1M44.4 135.1v3.9M44.4 139h42.5"/>
<path d="M48.3 139h.1M57.9 139h.1M57.9 139v13.5M67.6 139h.1M75.3 139h.1M83 139h.1M44.4 144.8h.1M44.4 144.8v1.9M44.4 144.8h3.9M57.9 152.5h.1M57.9 152.5h29M67.6 144.8h.1"/>
<path d="M67.6 144.8v1.9M75.3 144.8h.1M75.3 152.5h.1M75.3 158.3h.1M75.3 144.8v1.9M75.3 158.3v1.9M83 144.8h.1M83 152.5h.1M83 158.3h.1M83 144.8v1.9M83 158.3v1.9"/>
</g>
<g fill="#f0f" stroke="#f0f" stroke-width=".17">
<circle cx="117.7" cy="29" r=".37"/>
<circle cx="113.9" cy="29" r=".37"/>
<circle cx="135.1" cy="27" r=".37"/>
<circle cx="140.9" cy="27" r=".37"/>
<circle cx="144.8" cy="27" r=".37"/>
<circle cx="119.7" cy="29" r=".37"/>
<circle cx="125.5" cy="29" r=".37"/>
<circle cx="131.2" cy="29" r=".37"/>
<circle cx="177.6" cy="48.3" r=".37"/>
<circle cx="185.3" cy="36.7" r=".37"/>
<circle cx="179.5" cy="36.7" r=".37"/>
<circle cx="75.3" cy="38.6" r=".37"/>
<circle cx="83" cy="38.6" r=".37"/>
<circle cx="79.1" cy="38.6" r=".37"/>
<circle cx="162.1" cy="48.3" r=".37"/>
<circle cx="179.5" cy="48.3" r=".37"/>
<circle cx="75.3" cy="52.1" r=".37"/>
<circle cx="79.1" cy="54" r=".37"/>
<circle cx="83" cy="56" r=".37"/>
<circle cx="86.9" cy="57.9" r=".37"/>
<circle cx="84.9" cy="59.8" r=".37"/>
<circle cx="247.1" cy="79.1" r=".37"/>
<circle cx="77.2" cy="83" r=".37"/>
<circle cx="44.4" cy="94.6" r=".37"/>
<circle cx="79.1" cy="110" r=".37"/>
<circle cx="59.8" cy="106.2" r=".37"/>
<circle cx="48.3" cy="139" r=".37"/>
<circle cx="57.9" cy="139" r=".37"/>
<circle cx="75.3" cy="139" r=".37"/>
<circle cx="67.6" cy="139" r=".37"/>
<circle cx="83" cy="139" r=".37"/>
<circle cx="75.3" cy="152.5" r=".37"/>
<circle cx="83" cy="152.5" r=".37"/>
</g>
<text font-size="9.2" fill="#00f" x="195" y="65.7">NET PART</text>
<text font-size="6.1" fill="#00f" x="135.1" y="138.4">HELLOFPGA.COM</text>
<g font-size="1.7">
<text x="113.9" y="20.9">DVDD33</text>
<text x="148.5" y="22.5">AVDD33</text>
<text x="110.1" y="24.8">DVDD10</text>
<text x="121.6" y="26.7">AVDD10</text>
<text x="129.2" y="24.4">AVDD33</text>
<text x="71.5" y="34.5">DVDD33</text>
<text x="189.2" y="34.5">AVDD10</text>
<text x="113.8" y="36.7" transform="rotate(-90 113.8 36.7)">28</text>
<text x="115.7" y="36.7" transform="rotate(-90 115.7 36.7)">36</text>
<text x="117.6" y="36.7" transform="rotate(-90 117.6 36.7)">15</text>
<text x="119.6" y="36.7" transform="rotate(-90 119.6 36.7)">21</text>
<text x="121.5" y="36.7" transform="rotate(-90 121.5 36.7)">37</text>
<text x="123.4" y="36.7" transform="rotate(-90 123.4 36.7)">9</text>
<text x="125.3" y="36.7" transform="rotate(-90 125.3 36.7)">3</text>
<text x="127.3" y="36.7" transform="rotate(-90 127.3 36.7)">40</text>
<text x="129.2" y="36.7" transform="rotate(-90 129.2 36.7)">6</text>
<text x="131.1" y="36.7" transform="rotate(-90 131.1 36.7)">41</text>
<text x="133.1" y="36.7" transform="rotate(-90 133.1 36.7)">44</text>
<text x="135" y="36.7" transform="rotate(-90 135 36.7)">45</text>
<text x="156.4" y="46">VCC1V0</text>
<text x="181.5" y="46">DVDD10</text>
<text x="100.4" y="52">14</text>
<text x="100.4" y="53.9">16</text>
<text x="100.4" y="55.9">17</text>
<text x="100.4" y="57.8">18</text>
<text x="100.4" y="59.7">13</text>
<text x="144.8" y="57.6">48</text>
<text x="100.4" y="61.7">19</text>
<text x="144.8" y="63.6">1</text>
<text x="144.8" y="65.5">2</text>
<text x="100.4" y="67.4">23</text>
<text x="100.4" y="69.4">24</text>
<text x="100.4" y="71.3">25</text>
<text x="144.8" y="69.4">4</text>
<text x="144.8" y="71.3">5</text>
<text x="73.4" y="73.1">DVDD33</text>
<text x="100.4" y="73.2">26</text>
<text x="100.4" y="75.2">27</text>
<text x="100.4" y="77.1">22</text>
<text x="144.8" y="75.2">7</text>
<text x="144.8" y="77.1">8</text>
<text x="219.1" y="75.2">2</text>
<text x="219.1" y="77.1">3</text>
<text x="239.4" y="75.2">A</text>
<text x="40.6" y="78.8">DVDD33</text>
<text x="100.6" y="82.7">31</text>
<text x="144.8" y="81">10</text>
<text x="144.8" y="82.9">11</text>
<text x="173.7" y="78.8">DVDD33</text>
<text x="219.1" y="79">4</text>
<text x="219.1" y="81">7</text>
<text x="219.1" y="82.9">5</text>
<text x="239.4" y="79">B</text>
<text x="100.4" y="84.8">30</text>
<text x="219.1" y="84.8">6</text>
<text x="219.1" y="86.7">8</text>
<text x="219.1" y="88.7">9</text>
<text x="239.4" y="88.5">1</text>
<text x="100.4" y="90.6">20</text>
<text x="100.4" y="92.5">33</text>
<text x="100.4" y="94.5">29</text>
<text x="144.8" y="92.4">34</text>
<text x="144.8" y="94.3">35</text>
<text x="218.1" y="92.5">11</text>
<text x="218.1" y="94.5">12</text>
<text x="239.4" y="92.4">10</text>
<text x="100.4" y="96.4">38</text>
<text x="144.8" y="96.2">32</text>
<text x="203.3" y="98.9">DVDD33</text>
<text x="218.1" y="100.3">13</text>
<text x="218.1" y="98.3">14</text>
<text x="63.3" y="105.7">1</text>
<text x="74.7" y="105.7">2</text>
<text x="100.4" y="102.2">42</text>
<text x="100.4" y="104.1">43</text>
<text x="100.4" y="106">46</text>
<text x="144.8" y="103.9">39</text>
<text x="144.8" y="107.8">12</text>
<text x="223.9" y="105.7">HR911130A</text>
<text x="63.3" y="109.6">4</text>
<text x="74.7" y="109.6">3</text>
<text x="123.4" y="117.8" transform="rotate(-90 123.4 117.8)">47</text>
<text x="127.3" y="117.8" transform="rotate(-90 127.3 117.8)">49</text>
<text x="42.3" y="132.5">VCC3V3</text>
<text x="84.7" y="136.4">AVDD33</text>
<text x="83" y="150.3">DVDD33</text>
<text x="222" y="173.4">Title</text>
<text x="222" y="179.2">Size</text>
<text x="229.7" y="175.3">HELLOFPGA.COM</text>
<text x="229.7" y="179.2">Document Number</text>
<text x="285.7" y="179.2">Rev</text>
<text x="222" y="185">Date:</text>
<text x="223.9" y="181.1">B</text>
<text x="229.7" y="181.1">&lt;Doc&gt;</text>
<text x="232.1" y="185">Thursday, May 23, 2024</text>
<text x="260.6" y="185">Sheet</text>
<text x="270.2" y="185">1</text>
<text x="276" y="185">of</text>
<text x="281.8" y="185">1</text>
<text x="287.7" y="181.1">1.2</text>
</g>
<g font-size="1.7" fill="#f00">
<text x="133.6" y="26.7">VDDREG</text>
<text x="52.5" y="51.6">ETH_RXD0</text>
<text x="52.5" y="53.5">ETH_RXD1</text>
<text x="52.5" y="55.4">ETH_RXD2</text>
<text x="52.5" y="57.3">ETH_RXD3</text>
<text x="52.5" y="59.3">ETH_RXCTL</text>
<text x="52.5" y="61.2">ETH_RXC</text>
<text x="154.8" y="63.3">A-TX0P</text>
<text x="154.8" y="65.3">A-TX0N</text>
<text x="91.1" y="67">ETH_TXD0</text>
<text x="91.1" y="68.9">ETH_TXD1</text>
<text x="91.1" y="70.9">ETH_TXD2</text>
<text x="154.8" y="69.1">A-TX1P</text>
<text x="154.8" y="71.1">A-TX1N</text>
<text x="91.1" y="72.8">ETH_TXD3</text>
<text x="91.1" y="74.7">ETH_TXCTL</text>
<text x="91.1" y="76.6">ETH_TXC</text>
<text x="154.8" y="74.9">A-TX2P</text>
<text x="154.8" y="76.8">A-TX2N</text>
<text x="210.8" y="74.9">A-TX0P</text>
<text x="210.8" y="76.8">A-TX0N</text>
<text x="66" y="82.4">ETH_MDIO</text>
<text x="154.8" y="80.7">A-TX3P</text>
<text x="154.8" y="82.6">A-TX3N</text>
<text x="210.8" y="78.8">A-TX1P</text>
<text x="210.8" y="80.7">A-TX1N</text>
<text x="210.8" y="82.6">A-TX2P</text>
<text x="66" y="84.4">ETH_MDC</text>
<text x="210.8" y="84.6">A-TX2N</text>
<text x="210.8" y="86.5">A-TX3P</text>
<text x="210.8" y="88.4">A-TX3N</text>
<text x="23.6" y="94">ETH_RST</text>
<text x="46.7" y="94.2">PHYRSTB</text>
<text x="66" y="90.2">ETH_INT</text>
<text x="154.8" y="92.1">ETH_LED0</text>
<text x="154.8" y="94">ETH_LED1</text>
<text x="154.8" y="95.9">ETH_LED2</text>
<text x="191.5" y="92.1">ETH_LED1</text>
<text x="191.5" y="99.8">ETH_LED0</text>
</g>
<g font-size="1.7" fill="#000080">
<text x="137.1" y="30.6">C660</text>
<text x="137.1" y="34.5">22uf</text>
<text x="144.8" y="30.6">C661</text>
<text x="144.8" y="34.5">0.1uf</text>
<text x="96.5" y="36.4">RTL8211E-VB-CG</text>
<text x="179.5" y="38.3">C664</text>
<text x="185.3" y="38.3">C665</text>
<text x="191.1" y="38.3">C666</text>
<text x="76.9" y="43.9" transform="rotate(-90 76.9 43.9)">R43</text>
<text x="80.8" y="44.8" transform="rotate(-90 80.8 44.8)">R454</text>
<text x="84.6" y="43.9" transform="rotate(-90 84.6 43.9)">R55</text>
<text x="88.5" y="43.9" transform="rotate(-90 88.5 43.9)">R56</text>
<text x="166" y="48">R42</text>
<text x="173.7" y="48">0R</text>
<text x="179.5" y="42.2">0.1uf</text>
<text x="185.3" y="42.2">0.1uf</text>
<text x="191.1" y="42.2">0.1uf</text>
<text x="76.9" y="51.7" transform="rotate(-90 76.9 51.7)">4.7k</text>
<text x="80.8" y="51.7" transform="rotate(-90 80.8 51.7)">4.7k</text>
<text x="84.6" y="51.7" transform="rotate(-90 84.6 51.7)">4.7k</text>
<text x="88.5" y="51.7" transform="rotate(-90 88.5 51.7)">4.7k</text>
<text x="154.4" y="49.9">C662</text>
<text x="154.4" y="53.8">22uf</text>
<text x="162.2" y="49.9">C663</text>
<text x="162.2" y="53.8">0.1uf</text>
<text x="179.5" y="49.9">C668C669</text>
<text x="179.5" y="53.8">0.1uf0.1uf</text>
<text x="86.6" y="67" transform="rotate(-90 86.6 67)">R57</text>
<text x="222" y="71.1">J3</text>
<text x="77.2" y="75">R455</text>
<text x="86.6" y="74.9" transform="rotate(-90 86.6 74.9)">4.7k</text>
<text x="77.2" y="80.8">1.5K</text>
<text x="249" y="78.8">R63</text>
<text x="256.7" y="78.8">0R</text>
<text x="44.4" y="84.6">R52</text>
<text x="177.6" y="84.6">R58 R59</text>
<text x="32.8" y="94.3">R477</text>
<text x="38.6" y="94.3">NC</text>
<text x="44.4" y="90.4">10k</text>
<text x="177.6" y="90.4">4.7k 4.7k</text>
<text x="202.7" y="92.4">R62</text>
<text x="210.4" y="92.4">330R</text>
<text x="257.9" y="94.3">C678</text>
<text x="44.4" y="100.1">C670</text>
<text x="177.6" y="100.1">R60</text>
<text x="202.7" y="100.1">R61</text>
<text x="210.4" y="100.1">330R</text>
<text x="257.9" y="96.6">0.1uf</text>
<text x="44.4" y="103.9">1UF</text>
<text x="69.5" y="102">X4</text>
<text x="154.4" y="107.8">R39</text>
<text x="177.6" y="105.9">4.7k</text>
<text x="56" y="111.7">C680</text>
<text x="67.6" y="113.6">25Mhz</text>
<text x="79.2" y="113.6">C681</text>
<text x="154.4" y="113.6">2.49k</text>
<text x="56" y="115.5">27pf</text>
<text x="79.2" y="117.4">27pf</text>
<text x="119.7" y="121.3">U24</text>
<text x="40.6" y="140.6">C672</text>
<text x="48.3" y="140.6">C673</text>
<text x="67.6" y="140.6">C679</text>
<text x="75.3" y="140.6">C674</text>
<text x="83" y="140.6">C675</text>
<text x="40.6" y="144.5">22uf</text>
<text x="48.3" y="144.5">0.1uf</text>
<text x="67.6" y="144.5">0.1uf</text>
<text x="75.3" y="144.5">0.1uf</text>
<text x="83" y="144.5">0.1uf</text>
<text x="75.3" y="154.1">C676</text>
<text x="83" y="154.1">C677</text>
<text x="75.3" y="158">0.1uf</text>
<text x="83" y="158">0.1uf</text>
</g>
<g font-size="1.7" fill="#004080">
<text x="104.8" y="53">RXD0/SELRGV</text>
<text x="114.8" y="48.3" transform="rotate(-90 114.8 48.3)">DVDD10_1</text>
<text x="116.7" y="48.3" transform="rotate(-90 116.7 48.3)">DVDD10_2</text>
<text x="118.6" y="48.3" transform="rotate(-90 118.6 48.3)">DVDD33_1</text>
<text x="120.5" y="48.3" transform="rotate(-90 120.5 48.3)">DVDD33_2</text>
<text x="122.5" y="48.3" transform="rotate(-90 122.5 48.3)">DVDD33_3</text>
<text x="124.4" y="48.1" transform="rotate(-90 124.4 48.1)">AVDD10_1</text>
<text x="126.3" y="48.1" transform="rotate(-90 126.3 48.1)">AVDD10_2</text>
<text x="128.3" y="48.1" transform="rotate(-90 128.3 48.1)">AVDD10_3</text>
<text x="130.2" y="48.1" transform="rotate(-90 130.2 48.1)">AVDD33_1</text>
<text x="132.1" y="48.1" transform="rotate(-90 132.1 48.1)">AVDD33_2</text>
<text x="134.1" y="48.9" transform="rotate(-90 134.1 48.9)">VDDREG_1</text>
<text x="136" y="48.9" transform="rotate(-90 136 48.9)">VDDREG_2</text>
<text x="104.8" y="54.9">RXD1/TXDLY</text>
<text x="104.8" y="56.9">RXD2/AN0</text>
<text x="104.8" y="58.8">RXD3/AN1</text>
<text x="133.6" y="58.6">REG_OUT</text>
<text x="104.8" y="60.7">RXCTL/PHY_AD2</text>
<text x="104.8" y="62.6">RXC</text>
<text x="135.7" y="64.6">MDI[0]+</text>
<text x="104.8" y="68.4">TXD0</text>
<text x="104.8" y="70.4">TXD1</text>
<text x="135.7" y="70.4">MDI[1]+</text>
<text x="136.1" y="66.5">MDI[0]-</text>
<text x="104.8" y="72.3">TXD2</text>
<text x="104.8" y="74.2">TXD3</text>
<text x="104.8" y="76.2">TXCTL</text>
<text x="135.7" y="76.2">MDI[2]+</text>
<text x="136.1" y="72.3">MDI[1]-</text>
<text x="222.6" y="76.2">TD0+</text>
<text x="229.4" y="76.2">SHIELD1</text>
<text x="104.8" y="78.1">TXC</text>
<text x="104.8" y="83.9">MDIO</text>
<text x="135.7" y="81.9">MDI[3]+</text>
<text x="136.1" y="78.1">MDI[2]-</text>
<text x="136.1" y="83.9">MDI[3]-</text>
<text x="222.6" y="78.1">TD0-</text>
<text x="222.6" y="80">TD1+</text>
<text x="222.6" y="81.9">TD1-</text>
<text x="222.6" y="83.9">TD2+</text>
<text x="229.4" y="80">SHIELD2</text>
<text x="104.8" y="85.8">MDC</text>
<text x="222.6" y="85.8">TD2-</text>
<text x="222.6" y="87.7">TD3+</text>
<text x="222.6" y="89.7">TD3-</text>
<text x="234.7" y="89.5">P1</text>
<text x="104.8" y="91.6">INTB</text>
<text x="104.8" y="93.5">PMEB</text>
<text x="104.8" y="95.5">PHYRSTB</text>
<text x="129.2" y="93.3">LED0/PHY_AD0</text>
<text x="129.2" y="95.2">LED1/PHY_AD1</text>
<text x="222.6" y="93.5">LED_G+</text>
<text x="222.6" y="95.5">LED_G-</text>
<text x="233.8" y="93.3">P10</text>
<text x="104.8" y="97.4">ENSWREG</text>
<text x="131.3" y="97.2">LED2/RXDLY</text>
<text x="222.6" y="101.2">LED_Y-</text>
<text x="222.6" y="99.3">LED_Y+</text>
<text x="104.8" y="103.2">CKXTAL1</text>
<text x="104.8" y="105.1">CKXTAL2</text>
<text x="104.8" y="107">CLK125</text>
<text x="137.5" y="104.9">RSET</text>
<text x="124.4" y="113.3" transform="rotate(-90 124.4 113.3)">GND</text>
<text x="128.3" y="113.3" transform="rotate(-90 128.3 113.3)">E_PAD</text>
<text x="139.6" y="108.8">NC</text>
</g>
<g font-size="1.4">
<text x="30.9" y="1.4">5</text>
<text x="88.8" y="1.4">4</text>
<text x="146.7" y="1.4">3</text>
<text x="204.6" y="1.4">2</text>
<text x="262.6" y="1.4">1</text>
<text x=".5" y="26.1">D</text>
<text x="292" y="26.1">D</text>
<text x=".5" y="71.9">C</text>
<text x="292" y="71.9">C</text>
<text x=".5" y="117.8">B</text>
<text x="292" y="117.8">B</text>
<text x=".5" y="163.6">A</text>
<text x="292" y="163.6">A</text>
<text x="30.9" y="186.8">5</text>
<text x="88.8" y="186.8">4</text>
<text x="146.7" y="186.8">3</text>
<text x="204.6" y="186.8">2</text>
<text x="262.6" y="186.8">1</text>
</g>
</svg>
